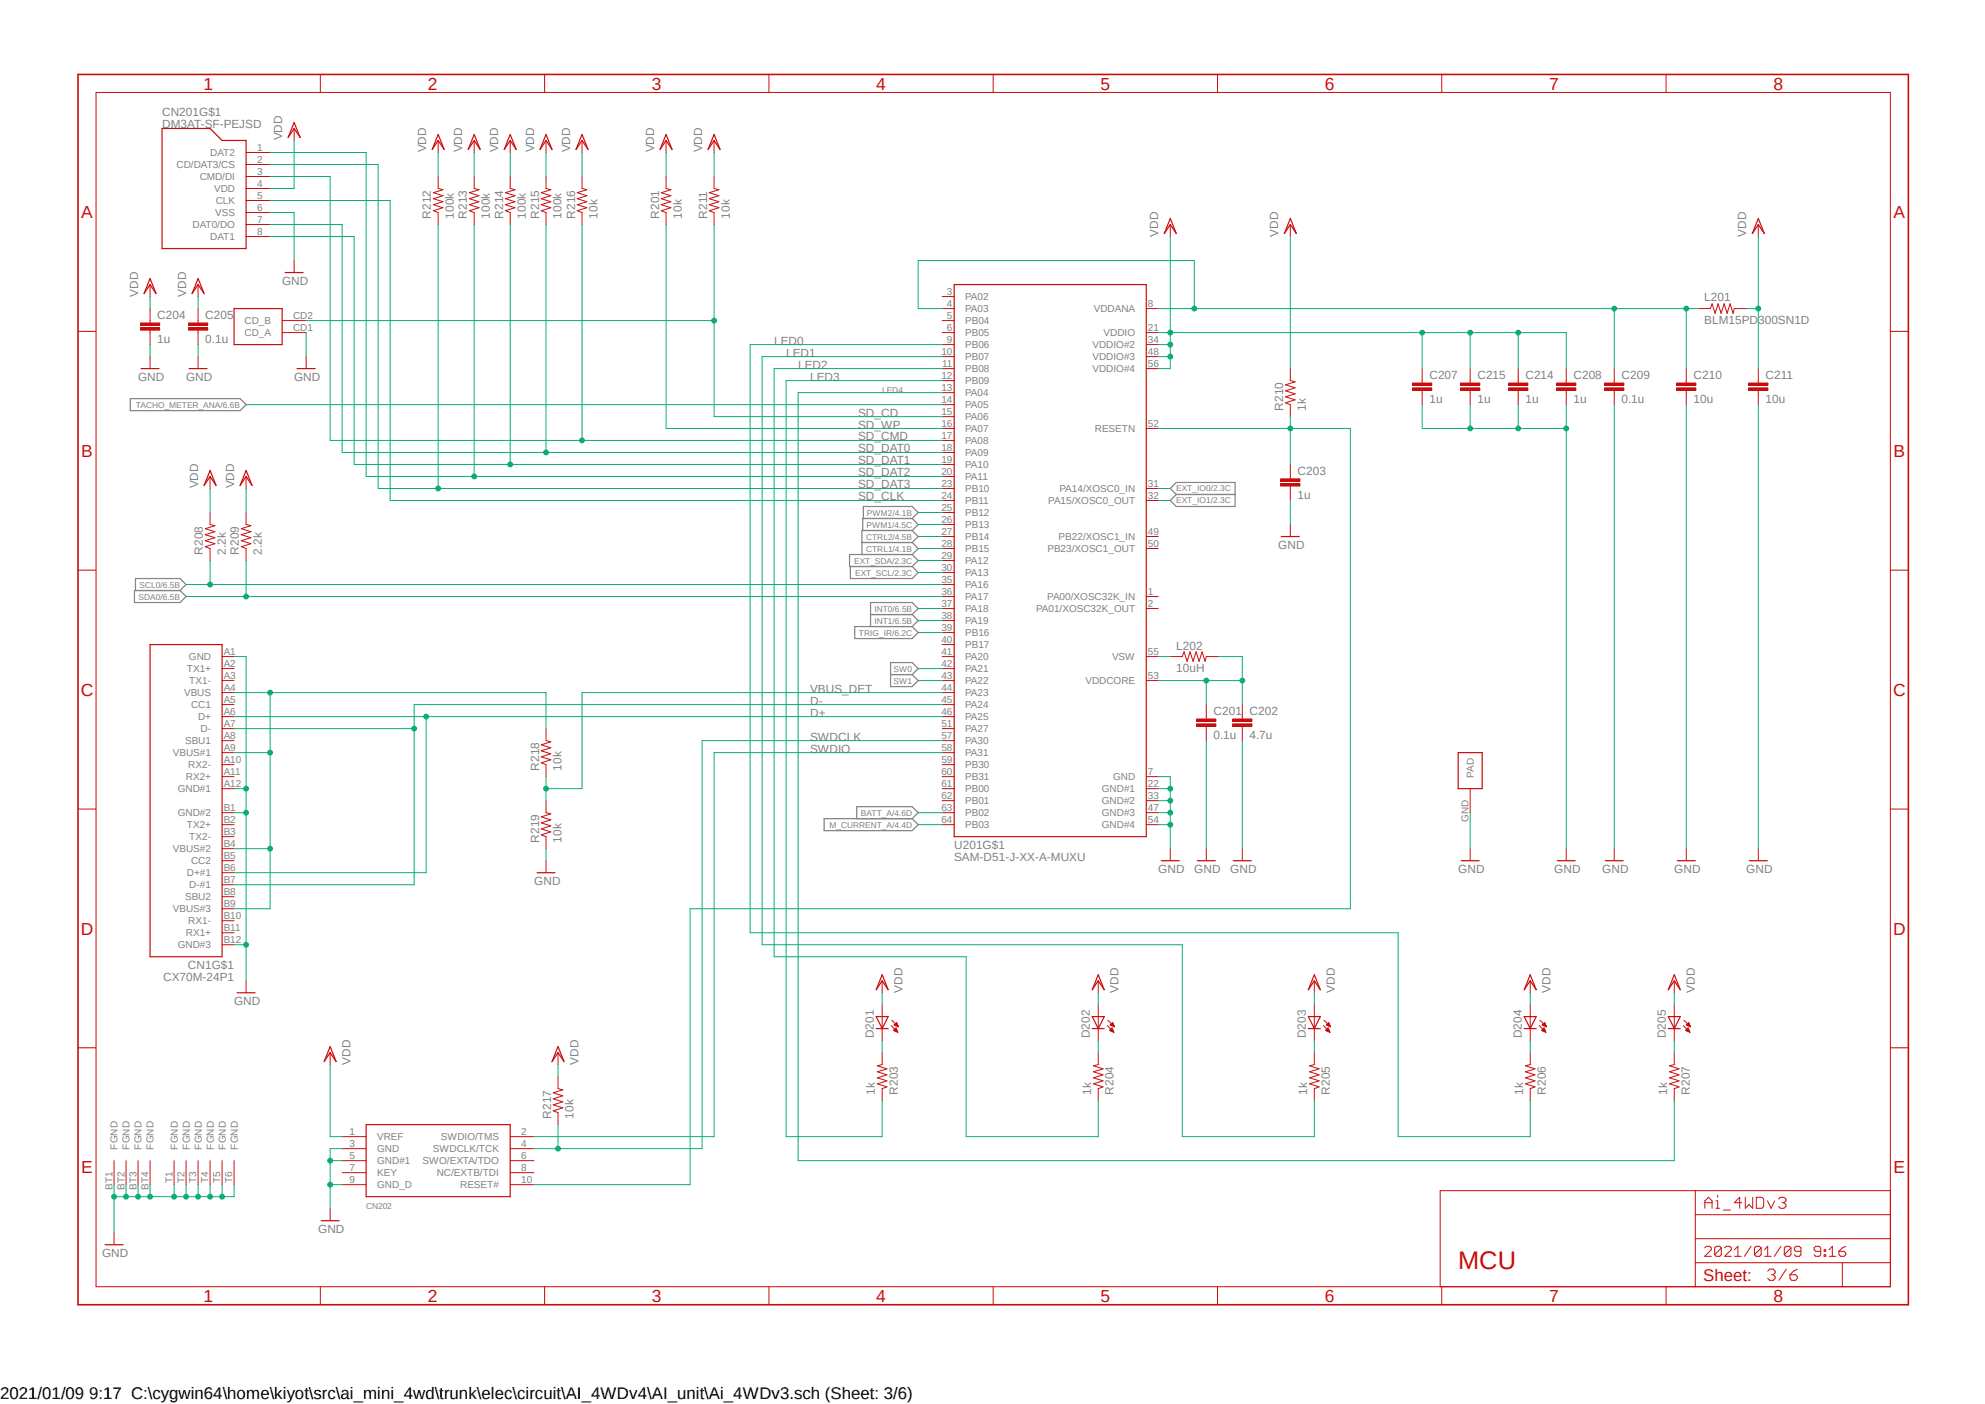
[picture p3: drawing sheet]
<svg xmlns="http://www.w3.org/2000/svg" width="420mm" height="297mm" viewBox="0 0 420 297" stroke-linecap="round" stroke-linejoin="round" font-family="sans-serif">
<path d="M16 15.4l388.2 261.2M404.2 15.4l-388.2 261.2" fill="none" stroke="#fff" stroke-width=".21"/>
<g fill="none" stroke="#808080" stroke-width=".25">
<path d="M27.6 84.3h23.2l1.3 1.3-1.3 1.3h-23.2zM179.9 119.8v2.6h13.1l1.3-1.3-1.3-1.3M182.4 114.8h10.6M182.7 109.7v-2.6h10.3l1.3 1.3-1.3 1.3M193 109.7l1.3 1.3-1.3 1.2M193 112.2h-10.6v5.1M193 109.7h-10.5v2.5M193 112.2l1.3 1.3-1.3 1.3M193 114.8l1.3 1.2-1.3 1.3M193 117.3h-13.3v2.5h13.3M193 117.3l1.3 1.3-1.3 1.2M247.6 103.3l1.3-1.2h12.4v5h-12.4l-1.3-1.2 1.3-1.3z"/>
<path d="M248.9 104.6h12.4M28.4 124.9h9.7l1.3 1.3-1.3 1.3h-9.7zM28.7 124.9v-2.5h9.4l1.3 1.3-1.3 1.2M180.8 132.5h12.2l1.3 1.3-1.3 1.3h-12.2zM184.2 130h8.8M193 130l1.3-1.3-1.3-1.2h-8.8v5M193 130l1.3 1.3-1.3 1.2M188.4 140.2h4.6l1.3 1.2-1.3 1.3 1.3 1.3-1.3 1.2h-4.6zM188.4 142.7h4.6M174.4 173.2h18.6l1.3 1.3-1.3 1.2h-18.6zM181.3 173.2v-2.6h11.7l1.3 1.3-1.3 1.3"/>
</g>
<g fill="none" stroke="#c90d0c" stroke-width=".21">
<path d="M20.3 19.6h379.7v252.6h-379.7zM67.8 15.7v3.9M115.2 15.7v3.9M162.7 15.7v3.9M210.1 15.7v3.9M257.6 15.7v3.9M305.1 15.7v3.9M352.5 15.7v3.9M247.6 47.5v2.5M16.5 70.1h3.8M199.3 62.7h2.6M199.3 65.3h2.6"/>
<path d="M199.3 67.8h2.6M199.3 70.4h2.6M199.3 72.9h2.6M199.3 75.4h2.6M199.3 78h2.6M242.5 65.3h2.6M242.5 70.4h2.6M242.5 72.9h2.6M242.5 75.4h2.6M242.5 78h2.6M400 70.1h3.8M199.3 80.5h2.6"/>
<path d="M199.3 83.1h2.6M199.3 85.6h2.6M199.3 88.1h2.6M199.3 90.6h2.6M199.3 93.2h2.6M199.3 95.7h2.6M199.3 98.3h2.6M242.5 90.6h2.6M356.8 80.5v.5M356.8 82.5v.6M199.3 100.8h2.6M199.3 103.3h2.6"/>
<path d="M199.3 105.9h2.6M199.3 108.4h2.6M199.3 111h2.6M199.3 113.5h2.6M199.3 116h2.6M199.3 118.6h2.6M242.5 103.3h2.6M242.5 105.9h2.6M242.5 113.5h2.6M242.5 116h2.6M16.5 120.6h3.8M199.3 126.2h2.6"/>
<path d="M199.3 128.7h2.6M199.3 121.1h2.6M199.3 123.7h2.6M199.3 131.3h2.6M199.3 133.8h2.6M199.3 136.4h2.6M199.3 138.9h2.6M242.5 126.2h2.6M242.5 128.7h2.6M242.5 138.9h2.6M400 120.6h3.8M199.3 141.4h2.6"/>
<path d="M199.3 144h2.6M199.3 146.5h2.6M199.3 149.1h2.6M199.3 151.6h2.6M199.3 154.1h2.6M199.3 156.7h2.6M199.3 159.2h2.6M242.5 144h2.6M16.5 171.2h3.8M199.3 164.3h2.6M199.3 166.8h2.6M199.3 169.4h2.6"/>
<path d="M199.3 171.9h2.6M199.3 174.5h2.6M199.3 161.8h2.6M242.5 164.3h2.6M242.5 166.8h2.6M242.5 169.4h2.6M242.5 171.9h2.6M242.5 174.5h2.6M247.6 179.5v2.6M400 171.2h3.8M16.5 221.7h3.8M400 221.7h3.8"/>
<path d="M358.7 251.9v20.3M358.7 257h41.3M360.7 255.6v-1.6l.8-.7 .7 .7v1.6M360.7 254.4h1.5M363.1 254h.3v1.6M363.1 255.6h.7M363.4 252.9v.4M364.6 256h1.5M368.5 254.4h-1.6l1.2-1.1v2.3M369.3 253.3v2.3l.7-.8 .8 .8v-2.3M371.6 253.3h1.2l.4 .4v1.5l-.4 .4h-1.2zM374 254l.7 1.6 .8-1.6"/>
<path d="M376.3 253.7l.4-.4h.7l.5 .4v.3l-.5 .4M377.1 254.4h.3M377.4 254.4l.5 .4v.4l-.5 .4h-.7l-.4-.4M400 251.9h-95.3v20.3M67.8 272.2v3.8M115.2 272.2v3.8M162.7 272.2v3.8M210.1 272.2v3.8M257.6 272.2v3.8M305.1 272.2v3.8M352.5 272.2v3.8M358.7 267.1h41.3"/>
<path d="M358.7 262h41.3M360.7 264l.4-.3h.6l.4 .3v.4l-1.4 1.4h1.4M364.2 264v1.4l-.3 .4h-.8l-.3-.4M364.2 264l-.3-.3h-.8l-.3 .3v1.4M364.2 264l-1.4 1.4M364.9 264l.4-.3h.7l.3 .3v.4l-1.4 1.4h1.4M367 265.8h1.4M367 264.4l.7-.7v2.1M370.5 263.7l-1.4 2.1M372.6 264v1.4l-.3 .4h-.7l-.4-.4M372.6 264l-.3-.3h-.7l-.4 .3v1.4M372.6 264l-1.4 1.4"/>
<path d="M373.3 265.8h1.4M373.3 264.4l.7-.7v2.1M374 268.9l.4-.4h.8l.4 .4v.4l-.4 .4M374.8 269.7h.4M375.2 269.7l.4 .3v.4l-.4 .4h-.8l-.4-.4M376.8 263.7l-1.4 2.1M378 268.5l-1.6 2.3M378.7 269.7h1.2l.4 .3v.4l-.4 .4h-.8l-.4-.4zM378.9 264v1.4l-.3 .4h-.7l-.4-.4M378.9 264l-.3-.3h-.7l-.4 .3v1.4M378.9 264l-1.4 1.4M380.3 268.5l-.8 .4-.8 .8"/>
<path d="M381 264.7h-1l-.4-.3v-.4l.4-.3h.7l.3 .3v1.4l-.3 .4h-.7l-.4-.4M385.2 264.7h-1l-.4-.3v-.4l.4-.3h.7l.3 .3v1.4l-.3 .4h-.7l-.4-.4M386 265.4h.3v.4h-.3zM386 264.4h.3v.3h-.3zM387 265.8h1.4M387 264.4l.7-.7v2.1M389.1 264.7h1l.4 .3v.4l-.4 .4h-.6l-.4-.4zM389.8 267.1v5.1M390.5 263.7l-.7 .3-.7 .7"/>
</g>
<path d="M16.5 15.7h387.3v260.3h-387.3z" fill="none" stroke="#c90d0c" stroke-width=".34"/>
<path d="M247.6 46.2l1.3 3.2-1.3-1.9-1.3 1.9zM201.9 60.2h40.6v116.8h-40.6zM245.7 182.1h3.8" fill="none" stroke="#c90d0c" stroke-width=".25"/>
<path d="M354.8 82h4v.5h-4z" fill-rule="evenodd" fill="#c90d0c"/>
<path d="M354.8 82h4v.5h-4z" fill="none" stroke="#c90d0c" stroke-width=".21"/>
<path d="M354.8 81h4v.5h-4z" fill-rule="evenodd" fill="#c90d0c"/>
<path d="M372 47.5v2.5M356.8 78v2.5M359.3 65.3h2.6l.3-1 .7 2 .6-2 .7 2 .6-2 .6 2 .7-2 .6 2 .2-1h2.6M354.8 81h4v.5h-4zM356.8 83.1v2.5M372 80.5v.5M372 82.5v.6" fill="none" stroke="#c90d0c" stroke-width=".21"/>
<path d="M372 46.2l1.3 3.2-1.3-1.9-1.2 1.9z" fill="none" stroke="#c90d0c" stroke-width=".25"/>
<path d="M370 82h4.1v.5h-4.1z" fill-rule="evenodd" fill="#c90d0c"/>
<path d="M370 82h4.1v.5h-4.1z" fill="none" stroke="#c90d0c" stroke-width=".21"/>
<path d="M370 81h4.1v.5h-4.1z" fill-rule="evenodd" fill="#c90d0c"/>
<path d="M372 78v2.5M370 81h4.1v.5h-4.1zM372 83.1v2.5M247.6 138.9h2.5l.4-1 .7 2 .6-2 .6 2 .7-2 .6 2 .6-2 .7 2 .2-1h2.6M262.8 151.6v.5M262.8 153.6v.5M331.4 179.5v2.6M341.5 179.5v2.6M356.8 179.5v2.6M372 179.5v2.6" fill="none" stroke="#c90d0c" stroke-width=".21"/>
<path d="M329.5 182.1h3.8M339.6 182.1h3.9M354.9 182.1h3.8M370.1 182.1h3.8" fill="none" stroke="#c90d0c" stroke-width=".25"/>
<path d="M260.8 153.1h4.1v.5h-4.1z" fill-rule="evenodd" fill="#c90d0c"/>
<path d="M260.8 153.1h4.1v.5h-4.1z" fill="none" stroke="#c90d0c" stroke-width=".21"/>
<path d="M260.8 152.1h4.1v.5h-4.1z" fill-rule="evenodd" fill="#c90d0c"/>
<path d="M331.4 80.5v.5M331.4 82.5v.6M260.8 152.1h4.1v.5h-4.1zM262.8 149.1v2.5M262.8 154.1v2.6" fill="none" stroke="#c90d0c" stroke-width=".21"/>
<path d="M329.4 82h4v.5h-4z" fill-rule="evenodd" fill="#c90d0c"/>
<path d="M329.4 82h4v.5h-4z" fill="none" stroke="#c90d0c" stroke-width=".21"/>
<path d="M329.4 81h4v.5h-4z" fill-rule="evenodd" fill="#c90d0c"/>
<path d="M331.4 78v2.5M329.4 81h4v.5h-4zM331.4 83.1v2.5M341.5 80.5v.5M341.5 82.5v.6" fill="none" stroke="#c90d0c" stroke-width=".21"/>
<path d="M339.5 82h4.1v.5h-4.1z" fill-rule="evenodd" fill="#c90d0c"/>
<path d="M339.5 82h4.1v.5h-4.1z" fill="none" stroke="#c90d0c" stroke-width=".21"/>
<path d="M339.5 81h4.1v.5h-4.1z" fill-rule="evenodd" fill="#c90d0c"/>
<path d="M341.5 78v2.5M339.5 81h4.1v.5h-4.1zM341.5 83.1v2.5M255.2 151.6v.5M255.2 153.6v.5" fill="none" stroke="#c90d0c" stroke-width=".21"/>
<path d="M253.2 153.1h4.1v.5h-4.1z" fill-rule="evenodd" fill="#c90d0c"/>
<path d="M253.2 153.1h4.1v.5h-4.1z" fill="none" stroke="#c90d0c" stroke-width=".21"/>
<path d="M253.2 152.1h4.1v.5h-4.1z" fill-rule="evenodd" fill="#c90d0c"/>
<g fill="none" stroke="#c90d0c" stroke-width=".21">
<path d="M140.9 37.3v2.6l1 .2-2 .7 2 .6-2 .6 2 .7-2 .6 2 .6-2 .7 1 .4v2.5M321.2 80.5v.5M321.2 82.5v.6M253.2 152.1h4.1v.5h-4.1zM255.2 149.1v2.5M255.2 154.1v2.6M255.2 179.5v2.6M262.8 179.5v2.6M186.6 207.5v2.5M186.6 212.6v7.5M188.6 217l1.3 1.4M188.7 215.8l1.4 1.4"/>
<path d="M189.1 218h.7M189.1 218l.5-.5 .3 .9M189.1 218l.8 .4M189.1 217.9h.6M189.2 216.8h.7M189.2 216.8l.5-.5 .4 .9M189.2 216.8l.9 .4M189.2 217.8h.5M189.3 218.1h.5M189.3 216.7h.6M189.3 217.7h.4M189.4 216.9h.5"/>
<path d="M189.4 216.7h.4M189.4 217.6h.3M189.5 216.6h.3M189.5 218.2h.4M189.5 217.6h.1M189.6 217h.4M189.6 216.5h.1M189.7 216.4h.1M189.7 218.3h.2M189.8 217.1h.2M189.9 218.4h.1M190 217.2h.1"/>
<path d="M232.4 207.5v2.5M232.4 212.6v7.5M234.3 217l1.4 1.4M234.4 215.8l1.4 1.4M234.8 218h.7M234.8 218l.5-.5 .4 .9M234.8 218l.9 .4M234.9 217.9h.6M234.9 216.8h.7M234.9 216.8l.5-.5 .4 .9M234.9 216.8l.9 .4M234.9 217.8h.5"/>
<path d="M235 216.7h.6M235 218.1h.5M235 217.7h.4M235.1 216.9h.6M235.1 216.7h.4M235.1 217.6h.2M235.2 216.6h.3M235.2 218.2h.4M235.2 217.6h.1M235.3 217h.4M235.3 216.5h.2M235.4 216.4h.1"/>
<path d="M235.4 218.3h.2M235.5 217.1h.3M235.6 218.4h.1M235.7 217.2h.1M278.1 207.5v2.5M278.1 212.6v7.5M280 217l1.4 1.4M280.1 215.8l1.4 1.4M280.5 218h.7M280.5 218l.5-.5 .4 .9M280.5 218l.9 .4M280.6 217.9h.6"/>
<path d="M280.6 216.8h.7M280.6 216.8l.5-.5 .4 .9M280.6 216.8l.9 .4M280.7 218.1h.6M280.7 217.8h.4M280.7 216.7h.6M280.8 217.7h.3M280.8 216.9h.5M280.8 216.7h.5M280.8 217.6h.3M280.9 216.6h.3M280.9 218.2h.4"/>
<path d="M280.9 217.6h.1M281 216.5h.2M281 217h.4M281.1 216.4h.1M281.1 218.3h.2M281.2 217.1h.2M281.3 218.4h.1M281.4 217.2h.1M323.8 207.5v2.5M323.8 212.6v7.5M325.7 217l1.4 1.4M325.8 215.8l1.4 1.4"/>
<path d="M326.2 218l.5-.5 .4 .9M326.2 218l.9 .4M326.2 218h.7M326.3 217.9h.6M326.3 216.8h.7M326.4 218.1h.5M326.4 217.8h.5M326.4 216.7h.6M326.5 216.9h.6M326.5 217.7h.3M326.5 216.7h.5M326.6 217.6h.2"/>
<path d="M326.6 216.6h.3M326.6 218.2h.4M326.6 217.6h.1M326.7 217h.4M326.7 216.5h.2M326.8 216.4h.1M326.8 216.3l.4 .9-.9-.4zM326.8 218.3h.2M326.9 217.1h.3M327 218.4h.1M327.1 217.2h.1M186.6 222.7v2.5l-1 .3 2.1 .6-2.1 .6 2.1 .7-2.1 .6 2.1 .6-2.1 .7 2.1 .6-1.1 .4v2.5"/>
<path d="M232.4 222.7v2.5l-1 .3 2 .6-2 .6 2 .7-2 .6 2 .6-2 .7 2 .6-1 .4v2.5M278.1 222.7v2.5l-1 .3 2 .6-2 .6 2 .7-2 .6 2 .6-2 .7 2 .6-1 .4v2.5M323.8 222.7v2.5l-1.1 .3 2.1 .6-2.1 .6 2.1 .7-2.1 .6 2.1 .6-2.1 .7 2.1 .6-1 .4v2.5"/>
</g>
<g fill="none" stroke="#c90d0c" stroke-width=".25">
<path d="M253.3 182.1h3.8M260.9 182.1h3.9M185.4 217.6h2.5M185.4 215.1h2.5l-1.3 2.5zM186.6 206.2l1.3 3.2-1.3-1.9-1.2 1.9zM231.1 217.6h2.5M231.1 215.1h2.5l-1.2 2.5zM232.4 206.2l1.2 3.2-1.2-1.9-1.3 1.9zM276.8 217.6h2.6M276.8 215.1h2.6l-1.3 2.5zM278.1 206.2l1.3 3.2-1.3-1.9-1.3 1.9zM322.5 215.1h2.5l-1.2 2.5z"/>
<path d="M322.5 217.6h2.5M323.8 206.2l1.2 3.2-1.2-1.9-1.3 1.9z"/>
</g>
<path d="M319.2 82h4.1v.5h-4.1z" fill-rule="evenodd" fill="#c90d0c"/>
<path d="M319.2 82h4.1v.5h-4.1z" fill="none" stroke="#c90d0c" stroke-width=".21"/>
<path d="M319.2 81h4.1v.5h-4.1z" fill-rule="evenodd" fill="#c90d0c"/>
<path d="M321.2 78v2.5M311.1 80.5v.5M311.1 82.5v.6M319.2 81h4.1v.5h-4.1zM321.2 83.1v2.5" fill="none" stroke="#c90d0c" stroke-width=".21"/>
<path d="M309 82h4.1v.5h-4.1z" fill-rule="evenodd" fill="#c90d0c"/>
<path d="M309 82h4.1v.5h-4.1z" fill="none" stroke="#c90d0c" stroke-width=".21"/>
<path d="M309 81h4.1v.5h-4.1z" fill-rule="evenodd" fill="#c90d0c"/>
<path d="M311.1 78v2.5M300.9 80.5v.5M300.9 82.5v.6M309 81h4.1v.5h-4.1zM311.1 83.1v2.5" fill="none" stroke="#c90d0c" stroke-width=".21"/>
<path d="M298.9 82h4v.5h-4z" fill-rule="evenodd" fill="#c90d0c"/>
<path d="M298.9 82h4v.5h-4z" fill="none" stroke="#c90d0c" stroke-width=".21"/>
<path d="M298.9 81h4v.5h-4z" fill-rule="evenodd" fill="#c90d0c"/>
<g fill="none" stroke="#c90d0c" stroke-width=".21">
<path d="M300.9 78v2.5M298.9 81h4v.5h-4zM300.9 83.1v2.5M44.4 108.4v2.6l1.1 .2-2.1 .6 2.1 .7-2.1 .6 2.1 .6-2.1 .7 2.1 .6-2.1 .7 1 .3v2.6M44.4 100.8v2.5M52.1 108.4v2.6l1 .2-2 .6 2 .7-2 .6 2 .6-2 .7 2 .6-2 .7 1 .3v2.6M52.1 100.8v2.5M273 100.8v.5M273 102.8v.5M311.1 166.8v5.1M311.1 179.5v2.6M354.2 207.5v2.5"/>
<path d="M354.2 212.6v7.5M356.2 217l1.3 1.4M356.3 215.8l1.4 1.4M356.7 218l.5-.5 .3 .9M356.7 218l.8 .4M356.7 218h.7M356.7 217.9h.6M356.8 216.8l.5-.5 .4 .9zM356.8 216.8h.7M356.8 217.8h.5M356.9 218.1h.5M356.9 216.7h.6"/>
<path d="M357 216.9h.5M357 217.7h.3M357 216.7h.4M357 217.6h.3M357.1 216.6h.3M357.1 218.2h.4M357.1 217.6h.1M357.2 217h.4M357.2 216.5h.2M357.3 216.4h.1M357.3 218.3h.2M357.4 217.1h.2"/>
<path d="M357.5 218.4h.1M357.6 217.2h.1M354.2 222.7v2.5l-1 .3 2.1 .6-2.1 .6 2.1 .7-2.1 .6 2.1 .6-2.1 .7 2.1 .6-1.1 .4v2.5"/>
</g>
<path d="M44.4 99.5l1.3 3.2-1.3-1.9-1.2 1.9zM52.1 99.5l1.2 3.2-1.2-1.9-1.3 1.9zM308.5 159.2h5.1v7.6h-5.1zM309.2 182.1h3.8M353 215.1h2.5l-1.3 2.5zM353 217.6h2.5M354.2 206.2l1.3 3.2-1.3-1.9-1.2 1.9z" fill="none" stroke="#c90d0c" stroke-width=".25"/>
<path d="M271 102.3h4v.5h-4z" fill-rule="evenodd" fill="#c90d0c"/>
<path d="M271 102.3h4v.5h-4z" fill="none" stroke="#c90d0c" stroke-width=".21"/>
<path d="M271 101.3h4v.5h-4z" fill-rule="evenodd" fill="#c90d0c"/>
<g fill="none" stroke="#c90d0c" stroke-width=".21">
<path d="M52.1 32.3h5M52.1 34.8h5M52.1 37.3h5M52.1 39.9h5M140.9 29.7v2.6M151.1 37.3v2.6l1 .2-2 .7 2 .6-2 .6 2 .7-2 .6 2 .6-2 .7 1 .4v2.5M151.1 29.7v2.6M52.1 42.4h5M52.1 45h5M52.1 47.5h5M52.1 50h5M273 47.5v2.5"/>
<path d="M31.7 67.8v.5M31.7 69.8v.6M59.7 70.4h5.1M59.7 67.8h5.1M64.8 75.4v2.6M273 78v2.5l1 .3-2 .6 2 .6-2 .7 2 .6-2 .6 2 .7-2 .6 1 .4v2.5M273 98.3v2.5M271 101.3h4v.5h-4zM273 103.3v2.6M273 111v2.5"/>
</g>
<path d="M34.3 27.2h10.1l2.6 2.5h5.1v22.9h-17.8zM140.9 28.4l1.3 3.2-1.3-1.9-1.2 1.9zM151.1 28.4l1.3 3.2-1.3-1.9-1.3 1.9zM273 46.2l1.3 3.2-1.3-1.9-1.3 1.9zM49.5 65.3h10.2v7.6h-10.2zM62.9 78h3.8M271.1 113.5h3.8" fill="none" stroke="#c90d0c" stroke-width=".25"/>
<path d="M29.7 69.3h4.1v.5h-4.1z" fill-rule="evenodd" fill="#c90d0c"/>
<path d="M29.7 69.3h4.1v.5h-4.1z" fill="none" stroke="#c90d0c" stroke-width=".21"/>
<path d="M29.7 68.3h4.1v.5h-4.1z" fill-rule="evenodd" fill="#c90d0c"/>
<path d="M29.7 68.3h4.1v.5h-4.1zM31.7 65.3v2.5M31.7 70.4v2.5M41.9 67.8v.5M41.9 69.8v.6" fill="none" stroke="#c90d0c" stroke-width=".21"/>
<path d="M39.9 69.3h4v.5h-4z" fill-rule="evenodd" fill="#c90d0c"/>
<path d="M39.9 69.3h4v.5h-4z" fill="none" stroke="#c90d0c" stroke-width=".21"/>
<path d="M39.9 68.3h4v.5h-4z" fill-rule="evenodd" fill="#c90d0c"/>
<g fill="none" stroke="#c90d0c" stroke-width=".21">
<path d="M62.2 27.2v2.5M92.7 37.3v2.6l1 .2-2 .7 2 .6-2 .6 2 .7-2 .6 2 .6-2 .7 1 .4v2.5M92.7 29.7v2.6M100.3 37.3v2.6l1 .2-2 .7 2 .6-2 .6 2 .7-2 .6 2 .6-2 .7 1 .4v2.5M100.3 29.7v2.6M107.9 37.3v2.6l1.1 .2-2.1 .7 2.1 .6-2.1 .6 2.1 .7-2.1 .6 2.1 .6-2.1 .7 1 .4v2.5M107.9 29.7v2.6M115.5 37.3v2.6l1 .2-2 .7 2 .6-2 .6 2 .7-2 .6 2 .6-2 .7 1 .4v2.5M115.5 29.7v2.6M123.1 37.3v2.6l1.1 .2-2.1 .7 2.1 .6-2.1 .6 2.1 .7-2.1 .6 2.1 .6-2.1 .7 1 .4v2.5M123.1 29.7v2.6M62.2 55.1v2.6"/>
<path d="M31.7 60.2v2.5M31.7 75.4v2.6M39.9 68.3h4v.5h-4zM41.9 60.2v2.5M41.9 65.3v2.5M41.9 70.4v2.5M41.9 75.4v2.6M47 138.9h2.5M47 141.4h2.5M47 144h2.5M47 146.5h2.5M47 149.1h2.5"/>
<path d="M47 151.6h2.5M47 154.1h2.5M47 156.7h2.5M47 159.2h2.5M115.5 154.1v2.6l1 .2-2 .7 2 .6-2 .6 2 .7-2 .6 2 .6-2 .7 1 .4v2.5M47 161.8h2.5M47 164.3h2.5M47 166.8h2.5M47 171.9h2.5M47 174.5h2.5M47 177h2.5M47 179.5h2.5"/>
<path d="M115.5 169.4v2.5l1 .3-2 .6 2 .6-2 .7 2 .6-2 .6 2 .7-2 .6 1 .4v2.5M47 182.1h2.5M47 184.6h2.5M47 187.2h2.5M47 189.7h2.5M47 192.2h2.5M47 194.8h2.5M47 197.3h2.5M47 199.9h2.5M115.5 182.1v2.5M52.1 207.5v2.5M69.8 222.7v2.5"/>
<path d="M118.1 227.8v2.5l1 .2-2 .7 2 .6-2 .7 2 .6-2 .6 2 .7-2 .6 1 .4v2.5M118.1 222.7v2.5M24.1 245.5v5.1M26.7 245.5v5.1M29.2 245.5v5.1M31.7 245.5v5.1M36.8 245.5v5.1M39.4 245.5v5.1M41.9 245.5v5.1M44.4 245.5v5.1M47 245.5v5.1M49.5 245.5v5.1"/>
<path d="M69.8 255.7v2.5M72.4 240.5h5.1M72.4 243h5.1M72.4 245.5h5.1M72.4 248.1h5.1M72.4 250.6h5.1M107.9 240.5h5.1M107.9 243h5.1M107.9 245.5h5.1M107.9 248.1h5.1M107.9 250.6h5.1M24.1 260.8v2.5"/>
</g>
<g fill="none" stroke="#c90d0c" stroke-width=".25">
<path d="M62.2 25.9l1.3 3.2-1.3-1.9-1.2 1.9zM92.7 28.4l1.3 3.2-1.3-1.9-1.3 1.9zM100.3 28.4l1.3 3.2-1.3-1.9-1.2 1.9zM107.9 28.4l1.3 3.2-1.3-1.9-1.2 1.9zM115.5 28.4l1.3 3.2-1.3-1.9-1.2 1.9zM123.1 28.4l1.3 3.2-1.3-1.9-1.2 1.9zM31.7 58.9l1.3 3.2-1.3-1.9-1.2 1.9zM41.9 58.9l1.3 3.2-1.3-1.9-1.3 1.9zM60.3 57.7h3.8M29.8 78h3.9M40 78h3.8M31.7 136.4h15.3v66h-15.3z"/>
<path d="M113.6 184.6h3.8M50.2 210h3.8M69.8 221.4l1.3 3.2-1.3-1.9-1.2 1.9zM77.5 237.9h30.4v15.3h-30.4zM118.1 221.4l1.2 3.2-1.2-1.9-1.3 1.9zM67.9 258.2h3.9M22.2 263.3h3.8"/>
</g>
<path d="M247.6 50v28h-2.5M245.1 75.4h2.5M245.1 72.9h2.5M245.1 70.4h2.5" fill="none" stroke="#0dab76" stroke-width=".21"/>
<circle cx="247.6" cy="70.4" r=".51" fill="#0dab76"/>
<circle cx="247.6" cy="70.4" r=".51" fill="none" stroke="#0dab76" stroke-width=".21"/>
<circle cx="247.6" cy="72.9" r=".51" fill="#0dab76"/>
<circle cx="247.6" cy="72.9" r=".51" fill="none" stroke="#0dab76" stroke-width=".21"/>
<circle cx="247.6" cy="75.4" r=".51" fill="#0dab76"/>
<g fill="none" stroke="#0dab76" stroke-width=".21">
<path d="M247.6 70.4h83.8v7.6M300.9 70.4v7.6M311.1 70.4v7.6M321.2 70.4v7.6"/>
<circle cx="247.6" cy="75.4" r=".51"/>
</g>
<circle cx="300.9" cy="70.4" r=".51" fill="#0dab76"/>
<circle cx="300.9" cy="70.4" r=".51" fill="none" stroke="#0dab76" stroke-width=".21"/>
<circle cx="311.1" cy="70.4" r=".51" fill="#0dab76"/>
<circle cx="311.1" cy="70.4" r=".51" fill="none" stroke="#0dab76" stroke-width=".21"/>
<circle cx="321.2" cy="70.4" r=".51" fill="#0dab76"/>
<g fill="none" stroke="#0dab76" stroke-width=".21">
<path d="M372 50v28M369.5 65.3h2.5"/>
<circle cx="321.2" cy="70.4" r=".51"/>
</g>
<circle cx="372" cy="65.3" r=".51" fill="#0dab76"/>
<g fill="none" stroke="#0dab76" stroke-width=".21">
<path d="M62.2 29.7v10.2h-5.1M92.7 32.3v5M100.3 32.3v5M107.9 32.3v5M115.5 32.3v5M123.1 32.3v5M140.9 32.3v5M151.1 32.3v5M273 50v28M31.7 62.7v2.6M41.9 62.7v2.6M245.1 65.3h114.2"/>
<path d="M341.5 65.3v12.7M356.8 65.3v12.7M44.4 103.3v5.1M52.1 103.3v5.1M186.6 210v2.6M232.4 210v2.6M278.1 210v2.6M323.8 210v2.6M354.2 210v2.6M69.8 225.2v15.3h2.6M118.1 225.2v2.6"/>
<circle cx="372" cy="65.3" r=".51"/>
</g>
<circle cx="341.5" cy="65.3" r=".51" fill="#0dab76"/>
<circle cx="341.5" cy="65.3" r=".51" fill="none" stroke="#0dab76" stroke-width=".21"/>
<circle cx="356.8" cy="65.3" r=".51" fill="#0dab76"/>
<g fill="none" stroke="#0dab76" stroke-width=".21">
<path d="M199.3 65.3h-5v-10.2h58.4v10.2"/>
<circle cx="356.8" cy="65.3" r=".51"/>
</g>
<circle cx="252.7" cy="65.3" r=".51" fill="#0dab76"/>
<g fill="none" stroke="#0dab76" stroke-width=".21">
<path d="M300.9 85.6v5h30.5M311.1 85.6v5M321.2 85.6v5M331.4 85.6v93.9M245.1 138.9h2.5"/>
<circle cx="252.7" cy="65.3" r=".51"/>
</g>
<circle cx="311.1" cy="90.6" r=".51" fill="#0dab76"/>
<circle cx="311.1" cy="90.6" r=".51" fill="none" stroke="#0dab76" stroke-width=".21"/>
<circle cx="321.2" cy="90.6" r=".51" fill="#0dab76"/>
<circle cx="321.2" cy="90.6" r=".51" fill="none" stroke="#0dab76" stroke-width=".21"/>
<circle cx="331.4" cy="90.6" r=".51" fill="#0dab76"/>
<g fill="none" stroke="#0dab76" stroke-width=".21">
<path d="M356.8 85.6v93.9M372 85.6v93.9M255.2 156.7v22.8M262.8 156.7v22.8M245.1 164.3h2.5v15.2M245.1 166.8h2.5M245.1 169.4h2.5M245.1 171.9h2.5M245.1 174.5h2.5"/>
<circle cx="331.4" cy="90.6" r=".51"/>
</g>
<circle cx="247.6" cy="174.5" r=".51" fill="#0dab76"/>
<circle cx="247.6" cy="174.5" r=".51" fill="none" stroke="#0dab76" stroke-width=".21"/>
<circle cx="247.6" cy="171.9" r=".51" fill="#0dab76"/>
<circle cx="247.6" cy="171.9" r=".51" fill="none" stroke="#0dab76" stroke-width=".21"/>
<circle cx="247.6" cy="169.4" r=".51" fill="#0dab76"/>
<circle cx="247.6" cy="169.4" r=".51" fill="none" stroke="#0dab76" stroke-width=".21"/>
<circle cx="247.6" cy="166.8" r=".51" fill="#0dab76"/>
<g fill="none" stroke="#0dab76" stroke-width=".21">
<path d="M31.7 72.9v2.5M41.9 72.9v2.5M341.5 85.6v93.9M273 105.9v5.1M311.1 171.9v7.6M69.8 250.6h2.6M72.4 243h-2.6v12.7"/>
<circle cx="247.6" cy="166.8" r=".51"/>
</g>
<circle cx="69.8" cy="250.6" r=".51" fill="#0dab76"/>
<g fill="none" stroke="#0dab76" stroke-width=".21">
<path d="M69.8 245.5h2.6"/>
<circle cx="69.8" cy="250.6" r=".51"/>
</g>
<circle cx="69.8" cy="245.5" r=".51" fill="#0dab76"/>
<g fill="none" stroke="#0dab76" stroke-width=".21">
<path d="M57.1 45h5.1v10.1M64.8 70.4v5M115.5 179.5v2.6M24.1 250.6v10.2M24.1 253.2h2.6"/>
<circle cx="69.8" cy="245.5" r=".51"/>
</g>
<circle cx="24.1" cy="253.2" r=".51" fill="#0dab76"/>
<g fill="none" stroke="#0dab76" stroke-width=".21">
<path d="M47 250.6v2.6M49.5 250.6v2.6h-22.8"/>
<circle cx="24.1" cy="253.2" r=".51"/>
</g>
<circle cx="47" cy="253.2" r=".51" fill="#0dab76"/>
<g fill="none" stroke="#0dab76" stroke-width=".21">
<path d="M44.4 250.6v2.6"/>
<circle cx="47" cy="253.2" r=".51"/>
</g>
<circle cx="44.4" cy="253.2" r=".51" fill="#0dab76"/>
<g fill="none" stroke="#0dab76" stroke-width=".21">
<path d="M41.9 250.6v2.6"/>
<circle cx="44.4" cy="253.2" r=".51"/>
</g>
<circle cx="41.9" cy="253.2" r=".51" fill="#0dab76"/>
<g fill="none" stroke="#0dab76" stroke-width=".21">
<path d="M39.4 250.6v2.6"/>
<circle cx="41.9" cy="253.2" r=".51"/>
</g>
<circle cx="39.4" cy="253.2" r=".51" fill="#0dab76"/>
<g fill="none" stroke="#0dab76" stroke-width=".21">
<path d="M36.8 250.6v2.6"/>
<circle cx="39.4" cy="253.2" r=".51"/>
</g>
<circle cx="36.8" cy="253.2" r=".51" fill="#0dab76"/>
<g fill="none" stroke="#0dab76" stroke-width=".21">
<path d="M31.7 250.6v2.6"/>
<circle cx="36.8" cy="253.2" r=".51"/>
</g>
<circle cx="31.7" cy="253.2" r=".51" fill="#0dab76"/>
<g fill="none" stroke="#0dab76" stroke-width=".21">
<path d="M29.2 250.6v2.6"/>
<circle cx="31.7" cy="253.2" r=".51"/>
</g>
<circle cx="29.2" cy="253.2" r=".51" fill="#0dab76"/>
<g fill="none" stroke="#0dab76" stroke-width=".21">
<path d="M26.7 250.6v2.6"/>
<circle cx="29.2" cy="253.2" r=".51"/>
</g>
<circle cx="26.7" cy="253.2" r=".51" fill="#0dab76"/>
<g fill="none" stroke="#0dab76" stroke-width=".21">
<path d="M49.5 138.9h2.6v27.9M49.5 199.9h2.6v7.6"/>
<circle cx="26.7" cy="253.2" r=".51"/>
</g>
<circle cx="52.1" cy="199.9" r=".51" fill="#0dab76"/>
<g fill="none" stroke="#0dab76" stroke-width=".21">
<path d="M49.5 166.8h2.6v33.1"/>
<circle cx="52.1" cy="199.9" r=".51"/>
</g>
<circle cx="52.1" cy="166.8" r=".51" fill="#0dab76"/>
<g fill="none" stroke="#0dab76" stroke-width=".21">
<path d="M49.5 171.9h2.6"/>
<circle cx="52.1" cy="166.8" r=".51"/>
</g>
<circle cx="52.1" cy="171.9" r=".51" fill="#0dab76"/>
<g fill="none" stroke="#0dab76" stroke-width=".21">
<path d="M257.8 138.9h5v10.2M245.1 144h17.7M255.2 144v5.1"/>
<circle cx="52.1" cy="171.9" r=".51"/>
</g>
<circle cx="255.2" cy="144" r=".51" fill="#0dab76"/>
<circle cx="255.2" cy="144" r=".51" fill="none" stroke="#0dab76" stroke-width=".21"/>
<circle cx="262.8" cy="144" r=".51" fill="#0dab76"/>
<g fill="none" stroke="#0dab76" stroke-width=".21">
<path d="M199.3 72.9h-40.6v124.4h137.1v43.2h28v-7.7M199.3 78h-35.5v124.4h40.6v38.1h28v-7.7M199.3 75.4h-38.1v124.5h88.9v40.6h28v-7.7M52.1 85.6h147.2M199.3 80.5h-33v160h20.3v-7.7M194.3 111h5M194.3 113.5h5M194.3 128.7h5M194.3 131.3h5M199.3 156.7h-50.8v86.3h-35.5M118.1 237.9v5.1"/>
<circle cx="262.8" cy="144" r=".51"/>
</g>
<circle cx="118.1" cy="243" r=".51" fill="#0dab76"/>
<g fill="none" stroke="#0dab76" stroke-width=".21">
<path d="M194.3 141.4h5M194.3 144h5M199.3 159.2h-48.2v81.3h-38.1M186.6 220.1v2.6M232.4 220.1v2.6M278.1 220.1v2.6M323.8 220.1v2.6"/>
<circle cx="118.1" cy="243" r=".51"/>
</g>
<circle cx="273" cy="90.6" r=".51" fill="#0dab76"/>
<g fill="none" stroke="#0dab76" stroke-width=".21">
<path d="M245.1 90.6h40.6v101.6h-139.7v58.4h-33M273 88.1v10.2M52.1 118.6v7.6M39.4 126.2h159.9"/>
<circle cx="273" cy="90.6" r=".51"/>
</g>
<circle cx="52.1" cy="126.2" r=".51" fill="#0dab76"/>
<g fill="none" stroke="#0dab76" stroke-width=".21">
<path d="M44.4 118.6v5.1M39.4 123.7h159.9"/>
<circle cx="52.1" cy="126.2" r=".51"/>
</g>
<circle cx="44.4" cy="123.7" r=".51" fill="#0dab76"/>
<g fill="none" stroke="#0dab76" stroke-width=".21">
<path d="M57.1 32.3h20.4v68.5h121.8M100.3 47.5v53.3M199.3 83.1h-30.4v162.4h185.3v-12.7M194.3 116h5M194.3 108.4h5M354.2 220.1v2.6"/>
<circle cx="44.4" cy="123.7" r=".51"/>
</g>
<circle cx="100.3" cy="100.8" r=".51" fill="#0dab76"/>
<g fill="none" stroke="#0dab76" stroke-width=".21">
<path d="M57.1 50h17.8v48.3h124.4M107.9 47.5v50.8"/>
<circle cx="100.3" cy="100.8" r=".51"/>
</g>
<circle cx="107.9" cy="98.3" r=".51" fill="#0dab76"/>
<g fill="none" stroke="#0dab76" stroke-width=".21">
<path d="M57.1 47.5h15.3v48.2h126.9M115.5 47.5v48.2"/>
<circle cx="107.9" cy="98.3" r=".51"/>
</g>
<circle cx="115.5" cy="95.7" r=".51" fill="#0dab76"/>
<g fill="none" stroke="#0dab76" stroke-width=".21">
<path d="M57.1 37.3h12.7v55.9h129.5M123.1 47.5v45.7"/>
<circle cx="115.5" cy="95.7" r=".51"/>
</g>
<circle cx="123.1" cy="93.2" r=".51" fill="#0dab76"/>
<g fill="none" stroke="#0dab76" stroke-width=".21">
<path d="M57.1 34.8h22.9v68.5h119.3M92.7 47.5v55.8M140.9 47.5v43.1h58.4"/>
<circle cx="123.1" cy="93.2" r=".51"/>
</g>
<circle cx="92.7" cy="103.3" r=".51" fill="#0dab76"/>
<g fill="none" stroke="#0dab76" stroke-width=".21">
<path d="M57.1 42.4h25.4v63.5h116.8M151.1 47.5v40.6h48.2M64.8 67.8h86.3"/>
<circle cx="92.7" cy="103.3" r=".51"/>
</g>
<circle cx="151.1" cy="67.8" r=".51" fill="#0dab76"/>
<g fill="none" stroke="#0dab76" stroke-width=".21">
<path d="M194.3 118.6h5M245.1 103.3h2.5M245.1 105.9h2.5M194.3 121.1h5M49.5 154.1h38.1M199.3 149.1h-111.7v38.1h-38.1"/>
<circle cx="151.1" cy="67.8" r=".51"/>
</g>
<circle cx="87.6" cy="154.1" r=".51" fill="#0dab76"/>
<g fill="none" stroke="#0dab76" stroke-width=".21">
<path d="M49.5 151.6h149.8M90.2 151.6v33h-40.7"/>
<circle cx="87.6" cy="154.1" r=".51"/>
</g>
<circle cx="90.2" cy="151.6" r=".51" fill="#0dab76"/>
<g fill="none" stroke="#0dab76" stroke-width=".21">
<path d="M199.3 146.5h-76.2v20.3h-7.6M115.5 164.3v5.1"/>
<circle cx="90.2" cy="151.6" r=".51"/>
</g>
<circle cx="115.5" cy="166.8" r=".51" fill="#0dab76"/>
<g fill="none" stroke="#0dab76" stroke-width=".21">
<path d="M115.5 154.1v-7.6h-58.4v45.7h-7.6M49.5 179.5h7.6"/>
<circle cx="115.5" cy="166.8" r=".51"/>
</g>
<circle cx="57.1" cy="179.5" r=".51" fill="#0dab76"/>
<g fill="none" stroke="#0dab76" stroke-width=".21">
<path d="M49.5 159.2h7.6"/>
<circle cx="57.1" cy="179.5" r=".51"/>
</g>
<circle cx="57.1" cy="159.2" r=".51" fill="#0dab76"/>
<g fill="none" stroke="#0dab76" stroke-width=".21">
<path d="M49.5 146.5h7.6"/>
<circle cx="57.1" cy="159.2" r=".51"/>
</g>
<circle cx="57.1" cy="146.5" r=".51" fill="#0dab76"/>
<g fill="none" stroke="#0dab76" stroke-width=".21">
<path d="M194.3 133.8h5M194.3 171.9h5M194.3 174.5h5"/>
<circle cx="57.1" cy="146.5" r=".51"/>
</g>
<text font-size="5.4" fill="#c90d0c" x="308.5" y="268.4">MCU</text>
<g font-size="3.7" fill="#c90d0c">
<text x="43.1" y="19">1</text>
<text x="90.5" y="19">2</text>
<text x="137.9" y="19">3</text>
<text x="185.4" y="19">4</text>
<text x="232.8" y="19">5</text>
<text x="280.3" y="19">6</text>
<text x="327.7" y="19">7</text>
<text x="375.2" y="19">8</text>
<text x="17.2" y="46.1">A</text>
<text x="400.6" y="46.1">A</text>
<text x="17.2" y="96.6">B</text>
<text x="400.6" y="96.6">B</text>
<text x="17.1" y="147.2">C</text>
<text x="400.6" y="147.2">C</text>
<text x="17.1" y="197.7">D</text>
<text x="400.6" y="197.7">D</text>
<text x="17.2" y="248.2">E</text>
<text x="400.6" y="248.2">E</text>
<text x="43.1" y="275.4">1</text>
<text x="90.5" y="275.4">2</text>
<text x="137.9" y="275.4">3</text>
<text x="185.4" y="275.4">4</text>
<text x="232.8" y="275.4">5</text>
<text x="280.3" y="275.4">6</text>
<text x="327.7" y="275.4">7</text>
<text x="375.2" y="275.4">8</text>
</g>
<text font-size="3.6" fill="#c90d0c" x="360.3" y="271.1">Sheet:</text>
<text font-size="3.6" x="0" y="296">2021/01/09 9:17 C:\cygwin64\home\kiyot\src\ai_mini_4wd\trunk\elec\circuit\AI_4WDv4\AI_unit\Ai_4WDv3.sch (Sheet: 3/6)</text>
<g font-size="2.5" fill="#808080">
<text x="34.3" y="27.2">DM3AT-SF-PEJSD</text>
<text x="34.3" y="24.6">CN201G$1</text>
<text x="59.7" y="29.7" transform="rotate(-90 59.7 29.7)">VDD</text>
<text x="90.2" y="32.3" transform="rotate(-90 90.2 32.3)">VDD</text>
<text x="97.8" y="32.3" transform="rotate(-90 97.8 32.3)">VDD</text>
<text x="105.4" y="32.3" transform="rotate(-90 105.4 32.3)">VDD</text>
<text x="113" y="32.3" transform="rotate(-90 113 32.3)">VDD</text>
<text x="120.6" y="32.3" transform="rotate(-90 120.6 32.3)">VDD</text>
<text x="138.4" y="32.3" transform="rotate(-90 138.4 32.3)">VDD</text>
<text x="148.5" y="32.3" transform="rotate(-90 148.5 32.3)">VDD</text>
<text x="91.2" y="46.2" transform="rotate(-90 91.2 46.2)">R212</text>
<text x="96" y="46.2" transform="rotate(-90 96 46.2)">100k</text>
<text x="98.8" y="46.2" transform="rotate(-90 98.8 46.2)">R213</text>
<text x="103.6" y="46.2" transform="rotate(-90 103.6 46.2)">100k</text>
<text x="106.4" y="46.2" transform="rotate(-90 106.4 46.2)">R214</text>
<text x="111.3" y="46.2" transform="rotate(-90 111.3 46.2)">100k</text>
<text x="114" y="46.2" transform="rotate(-90 114 46.2)">R215</text>
<text x="118.8" y="46.2" transform="rotate(-90 118.8 46.2)">100k</text>
<text x="121.7" y="46.2" transform="rotate(-90 121.7 46.2)">R216</text>
<text x="126.5" y="46.2" transform="rotate(-90 126.5 46.2)">10k</text>
<text x="139.4" y="46.2" transform="rotate(-90 139.4 46.2)">R201</text>
<text x="144.2" y="46.2" transform="rotate(-90 144.2 46.2)">10k</text>
<text x="149.6" y="46.2" transform="rotate(-90 149.6 46.2)">R211</text>
<text x="154.4" y="46.2" transform="rotate(-90 154.4 46.2)">10k</text>
<text x="245.1" y="50" transform="rotate(-90 245.1 50)">VDD</text>
<text x="270.5" y="50" transform="rotate(-90 270.5 50)">VDD</text>
<text x="369.5" y="50" transform="rotate(-90 369.5 50)">VDD</text>
<text x="29.2" y="62.7" transform="rotate(-90 29.2 62.7)">VDD</text>
<text x="39.4" y="62.7" transform="rotate(-90 39.4 62.7)">VDD</text>
<text x="59.7" y="60.2">GND</text>
<text x="360.6" y="63.8">L201</text>
<text x="33.3" y="67.4">C204</text>
<text x="43.4" y="67.4">C205</text>
<text x="360.6" y="68.6">BLM15PD300SN1D</text>
<text x="33.3" y="72.5">1u</text>
<text x="43.4" y="72.5">0.1u</text>
<text x="163.8" y="72.9">LED0</text>
<text x="166.3" y="75.4">LED1</text>
<text x="168.9" y="78">LED2</text>
<text x="29.2" y="80.5">GND</text>
<text x="39.4" y="80.5">GND</text>
<text x="62.2" y="80.5">GND</text>
<text x="171.4" y="80.5">LED3</text>
<text x="302.4" y="80.1">C207</text>
<text x="312.6" y="80.1">C215</text>
<text x="322.8" y="80.1">C214</text>
<text x="332.9" y="80.1">C208</text>
<text x="343.1" y="80.1">C209</text>
<text x="358.3" y="80.1">C210</text>
<text x="373.6" y="80.1">C211</text>
<text x="181.6" y="88.1">SD_CD</text>
<text x="271.5" y="86.9" transform="rotate(-90 271.5 86.9)">R210</text>
<text x="276.3" y="86.9" transform="rotate(-90 276.3 86.9)">1k</text>
<text x="302.4" y="85.2">1u</text>
<text x="312.6" y="85.2">1u</text>
<text x="322.8" y="85.2">1u</text>
<text x="332.9" y="85.2">1u</text>
<text x="343.1" y="85.2">0.1u</text>
<text x="358.3" y="85.2">10u</text>
<text x="373.6" y="85.2">10u</text>
<text x="181.6" y="95.7">SD_DAT0</text>
<text x="181.6" y="93.2">SD_CMD</text>
<text x="181.6" y="90.7">SD_WP</text>
<text x="181.6" y="100.8">SD_DAT2</text>
<text x="181.6" y="98.3">SD_DAT1</text>
<text x="274.5" y="100.4">C203</text>
<text x="41.9" y="103.3" transform="rotate(-90 41.9 103.3)">VDD</text>
<text x="49.5" y="103.3" transform="rotate(-90 49.5 103.3)">VDD</text>
<text x="181.6" y="103.3">SD_DAT3</text>
<text x="181.6" y="105.9">SD_CLK</text>
<text x="274.5" y="105.5">1u</text>
<text x="42.9" y="117.3" transform="rotate(-90 42.9 117.3)">R208</text>
<text x="47.8" y="117.3" transform="rotate(-90 47.8 117.3)">2.2k</text>
<text x="50.5" y="117.3" transform="rotate(-90 50.5 117.3)">R209</text>
<text x="55.4" y="117.3" transform="rotate(-90 55.4 117.3)">2.2k</text>
<text x="270.5" y="116">GND</text>
<text x="248.9" y="137.4">L202</text>
<text x="248.9" y="142.2">10uH</text>
<text x="171.4" y="149.1">D-</text>
<text x="171.4" y="146.5">VBUS_DET</text>
<text x="171.4" y="151.6">D+</text>
<text x="256.8" y="151.2">C201</text>
<text x="264.4" y="151.2">C202</text>
<text x="171.4" y="156.7">SWDCLK</text>
<text x="171.4" y="159.2">SWDIO</text>
<text x="256.8" y="156.3">0.1u</text>
<text x="264.4" y="156.3">4.7u</text>
<text x="114" y="163" transform="rotate(-90 114 163)">R218</text>
<text x="118.8" y="163" transform="rotate(-90 118.8 163)">10k</text>
<text x="114" y="178.3" transform="rotate(-90 114 178.3)">R219</text>
<text x="118.8" y="178.3" transform="rotate(-90 118.8 178.3)">10k</text>
<text x="201.9" y="179.5">U201G$1</text>
<text x="201.9" y="182.1">SAM-D51-J-XX-A-MUXU</text>
<text x="245.1" y="184.6">GND</text>
<text x="252.7" y="184.6">GND</text>
<text x="260.3" y="184.6">GND</text>
<text x="308.5" y="184.6">GND</text>
<text x="328.9" y="184.6">GND</text>
<text x="339" y="184.6">GND</text>
<text x="354.3" y="184.6">GND</text>
<text x="369.5" y="184.6">GND</text>
<text x="113" y="187.2">GND</text>
<text x="34.5" y="207.5">CX70M-24P1</text>
<text x="39.8" y="204.9">CN1G$1</text>
<text x="49.5" y="212.6">GND</text>
<text x="191" y="210" transform="rotate(-90 191 210)">VDD</text>
<text x="236.7" y="210" transform="rotate(-90 236.7 210)">VDD</text>
<text x="282.4" y="210" transform="rotate(-90 282.4 210)">VDD</text>
<text x="328.1" y="210" transform="rotate(-90 328.1 210)">VDD</text>
<text x="358.6" y="210" transform="rotate(-90 358.6 210)">VDD</text>
<text x="184.9" y="219.6" transform="rotate(-90 184.9 219.6)">D201</text>
<text x="230.6" y="219.6" transform="rotate(-90 230.6 219.6)">D202</text>
<text x="276.3" y="219.6" transform="rotate(-90 276.3 219.6)">D203</text>
<text x="322" y="219.6" transform="rotate(-90 322 219.6)">D204</text>
<text x="352.5" y="219.6" transform="rotate(-90 352.5 219.6)">D205</text>
<text x="74.2" y="225.2" transform="rotate(-90 74.2 225.2)">VDD</text>
<text x="122.4" y="225.2" transform="rotate(-90 122.4 225.2)">VDD</text>
<text x="185.1" y="231.6" transform="rotate(-90 185.1 231.6)">1k</text>
<text x="190" y="231.6" transform="rotate(-90 190 231.6)">R203</text>
<text x="230.8" y="231.6" transform="rotate(-90 230.8 231.6)">1k</text>
<text x="235.6" y="231.6" transform="rotate(-90 235.6 231.6)">R204</text>
<text x="276.6" y="231.6" transform="rotate(-90 276.6 231.6)">1k</text>
<text x="281.4" y="231.6" transform="rotate(-90 281.4 231.6)">R205</text>
<text x="322.2" y="231.6" transform="rotate(-90 322.2 231.6)">1k</text>
<text x="327.1" y="231.6" transform="rotate(-90 327.1 231.6)">R206</text>
<text x="352.7" y="231.6" transform="rotate(-90 352.7 231.6)">1k</text>
<text x="357.6" y="231.6" transform="rotate(-90 357.6 231.6)">R207</text>
<text x="116.6" y="236.6" transform="rotate(-90 116.6 236.6)">R217</text>
<text x="121.4" y="236.6" transform="rotate(-90 121.4 236.6)">10k</text>
<text x="67.3" y="260.8">GND</text>
<text x="21.6" y="265.9">GND</text>
</g>
<g font-size="2.1" fill="#808080">
<text x="37.3" y="35.6">CD/DAT3/CS</text>
<text x="44.5" y="33">DAT2</text>
<text x="54.4" y="31.9">1</text>
<text x="54.4" y="34.5">2</text>
<text x="42.2" y="38.1">CMD/DI</text>
<text x="45.3" y="40.6">VDD</text>
<text x="54.4" y="37">3</text>
<text x="54.4" y="39.5">4</text>
<text x="45.6" y="45.7">VSS</text>
<text x="45.6" y="43.2">CLK</text>
<text x="54.4" y="42.1">5</text>
<text x="54.4" y="44.6">6</text>
<text x="54.4" y="47.1">7</text>
<text x="40.7" y="48.3">DAT0/DO</text>
<text x="44.5" y="50.8">DAT1</text>
<text x="54.4" y="49.7">8</text>
<text x="200.4" y="62.4">3</text>
<text x="200.4" y="64.9">4</text>
<text x="204.2" y="63.5">PA02</text>
<text x="242.9" y="64.9">8</text>
<text x="51.7" y="71.1">CD_A</text>
<text x="51.7" y="68.6">CD_B</text>
<text x="62" y="70">CD1</text>
<text x="62" y="67.4">CD2</text>
<text x="200.4" y="67.4">5</text>
<text x="200.4" y="70">6</text>
<text x="204.2" y="66">PA03</text>
<text x="204.2" y="68.6">PB04</text>
<text x="204.2" y="71.1">PB05</text>
<text x="231.4" y="66">VDDANA</text>
<text x="233.5" y="71.1">VDDIO</text>
<text x="242.9" y="70">21</text>
<text x="199.2" y="75.1">10</text>
<text x="199.3" y="77.6">11</text>
<text x="200.4" y="72.5">9</text>
<text x="204.2" y="73.7">PB06</text>
<text x="204.2" y="76.2">PB07</text>
<text x="231.1" y="73.7">VDDIO#2</text>
<text x="231.1" y="76.2">VDDIO#3</text>
<text x="242.9" y="72.5">34</text>
<text x="242.9" y="75.1">48</text>
<text x="242.9" y="77.6">56</text>
<text x="199.2" y="80.1">12</text>
<text x="199.2" y="82.7">13</text>
<text x="204.2" y="78.7">PB08</text>
<text x="204.2" y="81.3">PB09</text>
<text x="204.2" y="83.8">PA04</text>
<text x="231.1" y="78.7">VDDIO#4</text>
<text x="199.2" y="85.2">14</text>
<text x="199.2" y="87.8">15</text>
<text x="204.2" y="86.4">PA05</text>
<text x="204.2" y="88.9">PA06</text>
<text x="199.2" y="90.3">16</text>
<text x="199.2" y="92.8">17</text>
<text x="199.2" y="95.4">18</text>
<text x="204.2" y="91.4">PA07</text>
<text x="204.2" y="93.9">PA08</text>
<text x="231.6" y="91.4">RESETN</text>
<text x="242.9" y="90.3">52</text>
<text x="199.2" y="97.9">19</text>
<text x="199.2" y="100.5">20</text>
<text x="204.2" y="96.5">PA09</text>
<text x="204.2" y="99">PA10</text>
<text x="204.2" y="101.6">PA11</text>
<text x="199.2" y="103">23</text>
<text x="199.2" y="105.5">24</text>
<text x="204.2" y="104.1">PB10</text>
<text x="204.2" y="106.6">PB11</text>
<text x="221.8" y="106.6">PA15/XOSC0_OUT</text>
<text x="224.2" y="104.1">PA14/XOSC0_IN</text>
<text x="242.9" y="103">31</text>
<text x="242.9" y="105.5">32</text>
<text x="199.2" y="108.1">25</text>
<text x="199.2" y="110.6">26</text>
<text x="199.2" y="113.2">27</text>
<text x="204.2" y="109.2">PB12</text>
<text x="204.2" y="111.7">PB13</text>
<text x="242.9" y="113.2">49</text>
<text x="199.2" y="115.7">28</text>
<text x="199.2" y="118.2">29</text>
<text x="204.2" y="114.3">PB14</text>
<text x="204.2" y="116.8">PB15</text>
<text x="204.2" y="119.3">PA12</text>
<text x="221.6" y="116.8">PB23/XOSC1_OUT</text>
<text x="224" y="114.3">PB22/XOSC1_IN</text>
<text x="242.9" y="115.7">50</text>
<text x="199.2" y="120.8">30</text>
<text x="199.2" y="123.3">35</text>
<text x="199.2" y="125.9">36</text>
<text x="204.2" y="121.9">PA13</text>
<text x="204.2" y="124.4">PA16</text>
<text x="242.9" y="125.9">1</text>
<text x="199.2" y="128.4">37</text>
<text x="199.2" y="130.9">38</text>
<text x="204.2" y="127">PA17</text>
<text x="204.2" y="129.5">PA18</text>
<text x="219.2" y="129.5">PA01/XOSC32K_OUT</text>
<text x="221.6" y="127">PA00/XOSC32K_IN</text>
<text x="242.9" y="128.4">2</text>
<text x="199.2" y="133.5">39</text>
<text x="199.2" y="136">40</text>
<text x="204.2" y="132">PA19</text>
<text x="204.2" y="134.6">PB16</text>
<text x="204.2" y="137.1">PB17</text>
<text x="39.5" y="142.2">TX1+</text>
<text x="40" y="139.7">GND</text>
<text x="47.3" y="138.6">A1</text>
<text x="47.3" y="141.1">A2</text>
<text x="47.3" y="143.6">A3</text>
<text x="199.2" y="138.6">41</text>
<text x="199.2" y="141.1">42</text>
<text x="199.2" y="143.6">43</text>
<text x="204.2" y="139.7">PA20</text>
<text x="204.2" y="142.2">PA21</text>
<text x="235.3" y="139.7">VSW</text>
<text x="242.9" y="143.6">53</text>
<text x="242.9" y="138.6">55</text>
<text x="38.9" y="147.3">VBUS</text>
<text x="40" y="144.7">TX1-</text>
<text x="40.4" y="149.8">CC1</text>
<text x="47.3" y="146.2">A4</text>
<text x="47.3" y="148.7">A5</text>
<text x="199.2" y="146.2">44</text>
<text x="199.2" y="148.7">45</text>
<text x="204.2" y="144.7">PA22</text>
<text x="204.2" y="147.3">PA23</text>
<text x="204.2" y="149.8">PA24</text>
<text x="229.7" y="144.7">VDDCORE</text>
<text x="41.9" y="152.4">D+</text>
<text x="42.4" y="154.9">D-</text>
<text x="47.3" y="151.3">A6</text>
<text x="47.3" y="153.8">A7</text>
<text x="199.2" y="151.3">46</text>
<text x="199.2" y="153.8">51</text>
<text x="204.2" y="152.4">PA25</text>
<text x="204.2" y="154.9">PA27</text>
<text x="36.6" y="160">VBUS#1</text>
<text x="39.2" y="157.4">SBU1</text>
<text x="47.3" y="156.3">A8</text>
<text x="47.3" y="158.9">A9</text>
<text x="47.3" y="161.4">A10</text>
<text x="199.2" y="156.3">57</text>
<text x="199.2" y="158.9">58</text>
<text x="199.2" y="161.4">59</text>
<text x="204.2" y="157.4">PA30</text>
<text x="204.2" y="160">PA31</text>
<text x="37.6" y="167.6">GND#1</text>
<text x="39.3" y="165.1">RX2+</text>
<text x="39.8" y="162.5">RX2-</text>
<text x="47.3" y="164">A11</text>
<text x="47.3" y="166.5">A12</text>
<text x="199.2" y="164">60</text>
<text x="199.2" y="166.5">61</text>
<text x="204.2" y="162.5">PB30</text>
<text x="204.2" y="165.1">PB31</text>
<text x="204.2" y="167.6">PB00</text>
<text x="233.1" y="167.6">GND#1</text>
<text x="235.5" y="165.1">GND</text>
<text x="242.9" y="164">7</text>
<text x="242.9" y="166.5">22</text>
<text x="311.8" y="164.5" transform="rotate(-90 311.8 164.5)">PAD</text>
<text x="37.6" y="172.7">GND#2</text>
<text x="47.3" y="171.5">B1</text>
<text x="199.2" y="169">62</text>
<text x="199.2" y="171.5">63</text>
<text x="204.2" y="170.1">PB01</text>
<text x="204.2" y="172.7">PB02</text>
<text x="233.1" y="170.1">GND#2</text>
<text x="233.1" y="172.7">GND#3</text>
<text x="242.9" y="169">33</text>
<text x="242.9" y="171.5">47</text>
<text x="310.7" y="173.9" transform="rotate(-90 310.7 173.9)">GND</text>
<text x="39.5" y="175.2">TX2+</text>
<text x="40" y="177.8">TX2-</text>
<text x="47.3" y="174.1">B2</text>
<text x="47.3" y="176.6">B3</text>
<text x="47.3" y="179.2">B4</text>
<text x="199.2" y="174.1">64</text>
<text x="204.2" y="175.2">PB03</text>
<text x="233.1" y="175.2">GND#4</text>
<text x="242.9" y="174.1">54</text>
<text x="36.6" y="180.3">VBUS#2</text>
<text x="39.5" y="185.4">D+#1</text>
<text x="40.4" y="182.8">CC2</text>
<text x="47.3" y="181.7">B5</text>
<text x="47.3" y="184.2">B6</text>
<text x="39.2" y="190.5">SBU2</text>
<text x="40" y="187.9">D-#1</text>
<text x="47.3" y="186.8">B7</text>
<text x="47.3" y="189.3">B8</text>
<text x="47.3" y="191.9">B9</text>
<text x="36.6" y="193">VBUS#3</text>
<text x="39.8" y="195.5">RX1-</text>
<text x="47.3" y="194.4">B10</text>
<text x="47.3" y="196.9">B11</text>
<text x="37.6" y="200.6">GND#3</text>
<text x="39.3" y="198.1">RX1+</text>
<text x="47.3" y="199.5">B12</text>
<text x="24.9" y="243.2" transform="rotate(-90 24.9 243.2)">FGND</text>
<text x="27.4" y="243.2" transform="rotate(-90 27.4 243.2)">FGND</text>
<text x="30" y="243.2" transform="rotate(-90 30 243.2)">FGND</text>
<text x="32.5" y="243.2" transform="rotate(-90 32.5 243.2)">FGND</text>
<text x="37.6" y="243.2" transform="rotate(-90 37.6 243.2)">FGND</text>
<text x="40.1" y="243.2" transform="rotate(-90 40.1 243.2)">FGND</text>
<text x="42.7" y="243.2" transform="rotate(-90 42.7 243.2)">FGND</text>
<text x="45.2" y="243.2" transform="rotate(-90 45.2 243.2)">FGND</text>
<text x="47.8" y="243.2" transform="rotate(-90 47.8 243.2)">FGND</text>
<text x="50.3" y="243.2" transform="rotate(-90 50.3 243.2)">FGND</text>
<text x="74" y="240.1">1</text>
<text x="74" y="242.7">3</text>
<text x="74" y="245.2">5</text>
<text x="79.8" y="241.2">VREF</text>
<text x="79.8" y="243.8">GND</text>
<text x="91.6" y="243.8">SWDCLK/TCK</text>
<text x="93.3" y="241.2">SWDIO/TMS</text>
<text x="110.3" y="240.1">2</text>
<text x="110.3" y="242.7">4</text>
<text x="110.3" y="245.2">6</text>
<text x="23.8" y="251.8" transform="rotate(-90 23.8 251.8)">BT1</text>
<text x="26.3" y="251.8" transform="rotate(-90 26.3 251.8)">BT2</text>
<text x="28.9" y="251.8" transform="rotate(-90 28.9 251.8)">BT3</text>
<text x="31.4" y="251.8" transform="rotate(-90 31.4 251.8)">BT4</text>
<text x="36.5" y="250.4" transform="rotate(-90 36.5 250.4)">T1</text>
<text x="39" y="250.4" transform="rotate(-90 39 250.4)">T2</text>
<text x="41.5" y="250.4" transform="rotate(-90 41.5 250.4)">T3</text>
<text x="44.1" y="250.4" transform="rotate(-90 44.1 250.4)">T4</text>
<text x="46.6" y="250.4" transform="rotate(-90 46.6 250.4)">T5</text>
<text x="49.1" y="250.4" transform="rotate(-90 49.1 250.4)">T6</text>
<text x="74" y="247.7">7</text>
<text x="74" y="250.3">9</text>
<text x="79.8" y="246.3">GND#1</text>
<text x="79.8" y="248.8">KEY</text>
<text x="79.8" y="251.4">GND_D</text>
<text x="89.4" y="246.3">SWO/EXTA/TDO</text>
<text x="92.4" y="248.8">NC/EXTB/TDI</text>
<text x="97.4" y="251.4">RESET#</text>
<text x="110.3" y="247.7">8</text>
<text x="110.3" y="250.3">10</text>
</g>
<g font-size="1.8" fill="#808080">
<text x="186.6" y="83.1">LED4</text>
<text x="28.7" y="86.2">TACHO_METER_ANA/6.6B</text>
<text x="248.9" y="104">EXT_IO0/2.3C</text>
<text x="248.9" y="106.5">EXT_IO1/2.3C</text>
<text x="183.3" y="111.6">PWM1/4.5C</text>
<text x="183.4" y="109.1">PWM2/4.1B</text>
<text x="180.7" y="119.2">EXT_SDA/2.3C</text>
<text x="183.3" y="114.1">CTRL2/4.5B</text>
<text x="183.3" y="116.7">CTRL1/4.1B</text>
<text x="29.5" y="124.3">SCL0/6.5B</text>
<text x="180.9" y="121.8">EXT_SCL/2.3C</text>
<text x="29.3" y="126.8">SDA0/6.5B</text>
<text x="185" y="129.4">INT0/6.5B</text>
<text x="185" y="131.9">INT1/6.5B</text>
<text x="181.7" y="134.5">TRIG_IR/6.2C</text>
<text x="189.1" y="142.1">SW0</text>
<text x="189.1" y="144.6">SW1</text>
<text x="182.2" y="172.6">BATT_A/4.6D</text>
<text x="175.5" y="175.1">M_CURRENT_A/4.4D</text>
<text x="77.5" y="255.7">CN202</text>
</g>
</svg>
